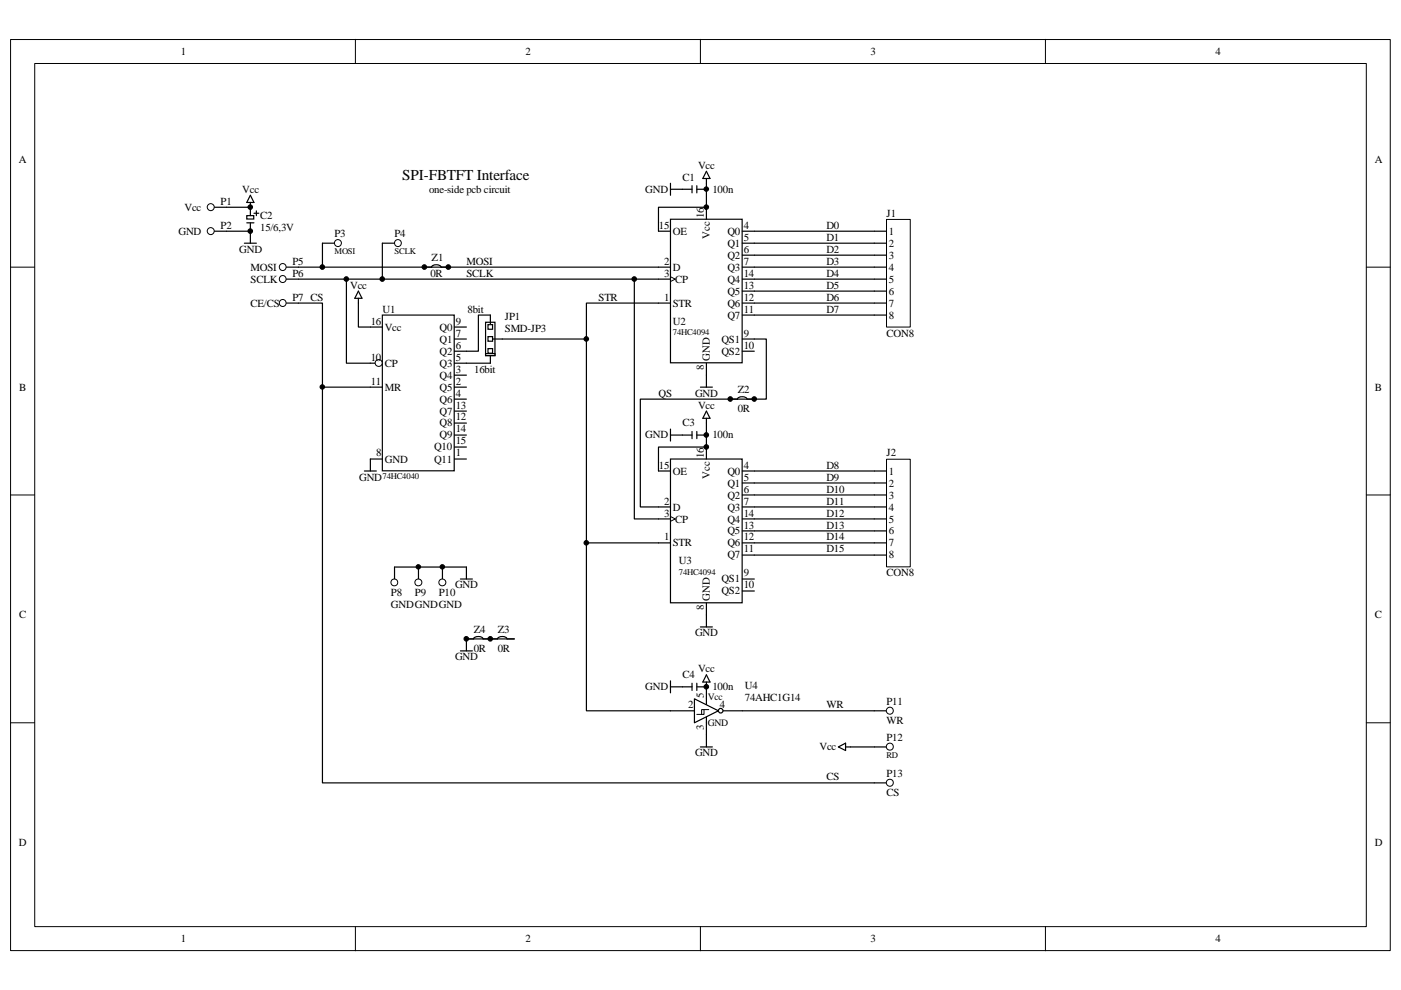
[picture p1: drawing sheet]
<svg xmlns="http://www.w3.org/2000/svg" width="297mm" height="210mm" viewBox="0 0 297 210" stroke-linecap="round" stroke-linejoin="round" font-family="sans-serif">
<path d="M2.2 8.4h292.6v193.1h-292.6z" fill="none" stroke="#000" stroke-width=".21"/>
<path d="M7.4 13.5h282.3v183h-282.3z" fill="#fff"/>
<g fill="none" stroke="#000" stroke-width=".21">
<path d="M7.4 13.5h282.3v183h-282.3zM75.3 8.3v5.1M148.5 8.3v5.1M221.7 8.3v5.1M2.2 56.6h5.1M289.7 56.6h5.1M2.2 104.9h5.1M289.7 104.9h5.1M2.2 153.2h5.1M289.7 153.2h5.1M75.3 196.5v5.1M148.5 196.5v5.1"/>
<path d="M221.7 196.5v5.1"/>
</g>
<path d="M142.2 46.5h15.1v30.4h-15.1z" fill-rule="evenodd" fill="#fff"/>
<g fill="none" stroke="#000" stroke-width=".25">
<path d="M139.6 56.6h2.6M139.6 59.2h2.6M139.6 49h2.6M142.2 46.5h15.1v30.4h-15.1zM149.8 43.9v2.6M157.4 56.6h2.5M157.4 59.2h2.5M157.4 49h2.5M157.4 51.6h2.5M157.4 54.1h2.5M139.6 64.3h2.6M149.8 77v2.5"/>
<path d="M157.4 64.3h2.5M157.4 61.7h2.5M157.4 66.8h2.5M157.4 71.9h2.5M157.4 74.5h2.5"/>
</g>
<path d="M142.2 58.7l1 .5-1 .5" fill="none" stroke="#000" stroke-width=".21"/>
<path d="M142.2 97.3h15.1v30.5h-15.1z" fill-rule="evenodd" fill="#fff"/>
<g fill="none" stroke="#000" stroke-width=".25">
<path d="M139.6 99.9h2.6M142.2 97.3h15.1v30.5h-15.1zM149.8 94.8v2.5M157.4 99.9h2.5M139.6 115.1h2.6M139.6 107.5h2.6M139.6 110h2.6M157.4 115.1h2.5M157.4 107.5h2.5M157.4 110h2.5M157.4 102.4h2.5M157.4 104.9h2.5"/>
<path d="M157.4 112.6h2.5M157.4 117.7h2.5M149.8 127.8v2.6M157.4 122.8h2.5M157.4 125.3h2.5"/>
</g>
<path d="M142.2 109.5l1 .5-1 .5" fill="none" stroke="#000" stroke-width=".21"/>
<path d="M81.1 66.8h15.2v33h-15.2z" fill-rule="evenodd" fill="#fff"/>
<path d="M78.5 77h2.6M81.1 66.8h15.2v33h-15.2zM96.3 79.5h2.6M96.3 77h2.6M96.3 74.5h2.6M96.3 71.9h2.6M96.3 69.3h2.6M78.5 97.3h2.6M96.3 97.3h2.6M96.3 82.1h2.6M96.3 84.6h2.6" fill="none" stroke="#000" stroke-width=".25"/>
<circle cx="80.3" cy="77" r=".73" fill="#fff"/>
<circle cx="80.3" cy="77" r=".73" fill="none" stroke="#000" stroke-width=".21"/>
<path d="M78.5 69.3h2.6M78.5 82.1h2.6M96.3 89.7h2.6M96.3 87.2h2.6M96.3 92.2h2.6M96.3 94.8h2.6M142.2 150.7h5M152.3 150.7h5.1" fill="none" stroke="#000" stroke-width=".25"/>
<circle cx="152.8" cy="150.7" r=".49" fill="#fff"/>
<g fill="none" stroke="#000" stroke-width=".25">
<path d="M149.8 145.6v10.2"/>
<circle cx="152.8" cy="150.7" r=".49"/>
</g>
<path d="M147.2 148.2l5.1 2.5-5.1 2.5z" fill="#fff"/>
<path d="M147.2 148.2l5.1 2.5-5.1 2.5z" fill="none" stroke="#000" stroke-width=".25"/>
<path d="M149.3 150.5v1h-1.6M150.3 150.5h-1.5v1" fill="none" stroke="#000" stroke-width=".21"/>
<path d="M103 68.3h1.9v7.1h-1.9z" fill-rule="evenodd" fill="#fff"/>
<path d="M103 68.3h1.9v7.1h-1.9zM104 66.8v2.5M104 74.5v2.5M104 71.9h2.5" fill="none" stroke="#000" stroke-width=".25"/>
<path d="M103.5 73.9h.9v1h-.9z" fill-rule="evenodd" fill="#fff"/>
<path d="M103.5 73.9h.9v1h-.9z" fill="none" stroke="#000" stroke-width=".25"/>
<path d="M103.5 71.4h.9v.9h-.9z" fill-rule="evenodd" fill="#fff"/>
<path d="M103.5 71.4h.9v.9h-.9z" fill="none" stroke="#000" stroke-width=".25"/>
<path d="M103.5 68.8h.9v1h-.9z" fill-rule="evenodd" fill="#fff"/>
<path d="M103.5 68.8h.9v1h-.9z" fill="none" stroke="#000" stroke-width=".25"/>
<path d="M103 75h1.9v.4h-1.9z" fill-rule="evenodd" fill="#fff"/>
<g fill="none" stroke="#000" stroke-width=".25">
<path d="M142.2 38.9v2.5M146.7 39.4v1.5M147.7 39.4v1.5M149.8 37.8v6.1h-10.2v5.1M149.8 36.3l.7 1.5h-1.5zM51.8 51.6h2.6M53.1 42.9v1M53.1 49v2.6M53.1 41.4l.7 1.5h-1.5zM63.3 59.2h10.1M134.5 59.2v50.8h5.1M139.6 59.2h-66.2v17.8h5.1"/>
<path d="M142.2 40.1h4.5M147.7 40.1h2.1M63.3 64.3h5.1v101.7h117M76 63.2v6.1h2.5M76 61.7l.7 1.5h-1.5zM98.9 77h5.1M103 75h1.9v.4h-1.9zM104 66.8h-2.6v7.7h-2.5M106.5 71.9h17.8v78.8h17.9M139.6 64.3h-15.3v7.6M149.8 79.5v2.6M68.4 82.1h10.1"/>
<path d="M77.3 99.9h2.5M78.5 97.3v2.6M142.2 91v2.5M142.2 92.2h4.5M146.7 91.5v1.5M147.7 92.2h2.1M147.7 91.5v1.5M148.5 82.1h2.5M149.8 88.7v6.1h-10.2v5.1M149.8 87.2l.7 1.5h-1.5zM124.3 115.1h15.3M148.5 132.9h2.5"/>
<path d="M149.8 130.4v2.5M148.5 158.4h2.5M149.8 144.6v1M149.8 155.8v2.6M149.8 143.1l.7 1.5h-1.5zM157.4 150.7h28"/>
</g>
<path d="M52.3 45.7h1.5v.7h-1.5z" fill-rule="evenodd" fill="#fff"/>
<path d="M52.3 45.7h1.5v.7h-1.5zM52.3 47.2h1.5M53.1 43.9v1.8M53.1 47.2v1.8M53.8 45.2h1.1M54.4 44.7v1M60.7 56.6h2.6" fill="none" stroke="#000" stroke-width=".25"/>
<circle cx="59.9" cy="56.6" r=".73" fill="#fff"/>
<circle cx="59.9" cy="56.6" r=".73" fill="none" stroke="#000" stroke-width=".21"/>
<path d="M60.7 59.2h2.6" fill="none" stroke="#000" stroke-width=".25"/>
<circle cx="59.9" cy="59.2" r=".73" fill="#fff"/>
<circle cx="59.9" cy="59.2" r=".73" fill="none" stroke="#000" stroke-width=".21"/>
<path d="M60.7 64.3h2.6" fill="none" stroke="#000" stroke-width=".25"/>
<circle cx="59.9" cy="64.2" r=".73" fill="#fff"/>
<circle cx="59.9" cy="64.2" r=".73" fill="none" stroke="#000" stroke-width=".21"/>
<path d="M45.5 43.9h2.5" fill="none" stroke="#000" stroke-width=".25"/>
<circle cx="44.7" cy="43.9" r=".74" fill="#fff"/>
<circle cx="44.7" cy="43.9" r=".74" fill="none" stroke="#000" stroke-width=".21"/>
<path d="M45.5 49h2.5" fill="none" stroke="#000" stroke-width=".25"/>
<circle cx="44.7" cy="49" r=".74" fill="#fff"/>
<circle cx="44.7" cy="49" r=".74" fill="none" stroke="#000" stroke-width=".21"/>
<g fill="none" stroke="#000" stroke-width=".25">
<path d="M48 49h5.1M48 43.9h5.1M159.9 49h25.5M159.9 51.6h25.5M159.9 54.1h25.5M159.9 56.6h25.5M159.9 59.2h25.5M159.9 61.7h25.5M159.9 64.3h25.5M159.9 66.8h25.5M159.9 99.9h25.5M159.9 102.4h25.5"/>
<path d="M159.9 104.9h25.5M159.9 107.5h25.5M159.9 110h25.5M159.9 112.6h25.5M159.9 115.1h25.5M159.9 117.7h25.5M185.4 150.7h2.5"/>
</g>
<circle cx="188.7" cy="150.7" r=".74" fill="#fff"/>
<circle cx="188.7" cy="150.7" r=".74" fill="none" stroke="#000" stroke-width=".21"/>
<path d="M185.4 166h2.5" fill="none" stroke="#000" stroke-width=".25"/>
<circle cx="188.7" cy="166" r=".74" fill="#fff"/>
<circle cx="188.7" cy="166" r=".74" fill="none" stroke="#000" stroke-width=".21"/>
<path d="M185.4 158.4h2.5" fill="none" stroke="#000" stroke-width=".25"/>
<circle cx="188.7" cy="158.3" r=".74" fill="#fff"/>
<circle cx="188.7" cy="158.3" r=".74" fill="none" stroke="#000" stroke-width=".21"/>
<path d="M81.1 51.6h2.5" fill="none" stroke="#000" stroke-width=".25"/>
<circle cx="84.4" cy="51.5" r=".73" fill="#fff"/>
<circle cx="84.4" cy="51.5" r=".73" fill="none" stroke="#000" stroke-width=".21"/>
<path d="M68.4 51.6h2.5" fill="none" stroke="#000" stroke-width=".25"/>
<circle cx="71.6" cy="51.5" r=".74" fill="#fff"/>
<circle cx="71.6" cy="51.5" r=".74" fill="none" stroke="#000" stroke-width=".21"/>
<path d="M68.4 51.6v5M81.1 51.6v7.6M177.8 158.4l1.5-.8v1.5zM179.3 158.4h6.1" fill="none" stroke="#000" stroke-width=".25"/>
<path d="M188 46.6h5v22.7h-5z" fill="#fff"/>
<path d="M188 46.5h5v22.8h-5z" fill="none" stroke="#000" stroke-width=".21"/>
<path d="M185.4 49h2.5M185.4 51.6h2.5M185.4 54.1h2.5M185.4 56.6h2.5M185.4 59.2h2.5M185.4 61.7h2.5M185.4 64.3h2.5M185.4 66.8h2.5" fill="none" stroke="#000" stroke-width=".25"/>
<path d="M188 97.4h5v22.8h-5z" fill="#fff"/>
<path d="M188 97.4h5v22.8h-5z" fill="none" stroke="#000" stroke-width=".21"/>
<path d="M185.4 99.9h2.5M185.4 102.4h2.5M185.4 104.9h2.5M185.4 107.5h2.5M185.4 110h2.5M185.4 112.6h2.5M185.4 115.1h2.5M185.4 117.7h2.5M83.6 120.2v2.6" fill="none" stroke="#000" stroke-width=".25"/>
<circle cx="83.6" cy="123.5" r=".73" fill="#fff"/>
<circle cx="83.6" cy="123.5" r=".73" fill="none" stroke="#000" stroke-width=".21"/>
<path d="M88.7 120.2v2.6" fill="none" stroke="#000" stroke-width=".25"/>
<circle cx="88.7" cy="123.5" r=".74" fill="#fff"/>
<circle cx="88.7" cy="123.5" r=".74" fill="none" stroke="#000" stroke-width=".21"/>
<path d="M93.8 120.2v2.6" fill="none" stroke="#000" stroke-width=".25"/>
<circle cx="93.8" cy="123.5" r=".74" fill="#fff"/>
<g fill="none" stroke="#000" stroke-width=".21">
<circle cx="53.1" cy="49" r=".49"/>
<circle cx="53.1" cy="43.9" r=".48"/>
<circle cx="68.3" cy="56.6" r=".49"/>
<circle cx="73.4" cy="59.2" r=".49"/>
<circle cx="81" cy="59.2" r=".49"/>
<circle cx="90" cy="56.6" r=".49"/>
<circle cx="95.1" cy="56.6" r=".49"/>
<circle cx="134.5" cy="59.2" r=".49"/>
<circle cx="149.7" cy="43.9" r=".49"/>
<circle cx="149.8" cy="40.1" r=".48"/>
<circle cx="124.3" cy="71.9" r=".49"/>
<circle cx="68.4" cy="82" r=".48"/>
<circle cx="149.7" cy="94.8" r=".49"/>
<circle cx="149.7" cy="92.2" r=".49"/>
<circle cx="154.8" cy="84.6" r=".48"/>
<circle cx="159.9" cy="84.6" r=".48"/>
<circle cx="124.3" cy="115.1" r=".49"/>
<circle cx="88.7" cy="120.2" r=".48"/>
<circle cx="93.8" cy="123.5" r=".74"/>
<circle cx="93.8" cy="120.2" r=".48"/>
<circle cx="98.9" cy="135.4" r=".49"/>
<circle cx="103.9" cy="135.4" r=".49"/>
<circle cx="149.7" cy="145.6" r=".49"/>
</g>
<g fill="none" stroke="#000" stroke-width=".25">
<path d="M63.3 56.6h76.3M91.5 56.6a1.19 1.19 0 0 1 2 0M159.9 71.9h2.6v12.7h-26.7v22.9h3.8M154.9 84.6h1.5a1.23 1.23 0 0 1 2 0M158.4 84.6h1.5M83.6 120.2h15.3v2.6M97.6 122.8h2.6M97.6 138h2.6M100.4 135.5a1.23 1.23 0 0 1 2 0M105.5 135.5a1.23 1.23 0 0 1 2 0M109 135.5h-10.1v2.5M142.2 144.4v2.5"/>
<path d="M142.2 145.6h4.5M146.7 144.9v1.5M147.7 145.6h2.1M147.7 144.9v1.5"/>
</g>
<g fill="#000">
<circle cx="53.1" cy="49" r=".49"/>
<circle cx="53.1" cy="43.9" r=".48"/>
<circle cx="68.3" cy="56.6" r=".49"/>
<circle cx="73.4" cy="59.2" r=".49"/>
<circle cx="81" cy="59.2" r=".49"/>
<circle cx="90" cy="56.6" r=".49"/>
<circle cx="95.1" cy="56.6" r=".49"/>
<circle cx="134.5" cy="59.2" r=".49"/>
<circle cx="149.7" cy="43.9" r=".49"/>
<circle cx="149.8" cy="40.1" r=".48"/>
<circle cx="124.3" cy="71.9" r=".49"/>
<circle cx="68.4" cy="82" r=".48"/>
<circle cx="149.7" cy="94.8" r=".49"/>
<circle cx="149.7" cy="92.2" r=".49"/>
<circle cx="154.8" cy="84.6" r=".48"/>
<circle cx="159.9" cy="84.6" r=".48"/>
<circle cx="124.3" cy="115.1" r=".49"/>
<circle cx="88.7" cy="120.2" r=".48"/>
<circle cx="93.8" cy="120.2" r=".48"/>
<circle cx="98.9" cy="135.4" r=".49"/>
<circle cx="103.9" cy="135.4" r=".49"/>
<circle cx="149.7" cy="145.6" r=".49"/>
</g>
<text font-size="3.2" x="85.3" y="38.1">SPI-FBTFT Interface</text>
<g font-size="2.3">
<text x="38.3" y="11.6">1</text>
<text x="111.4" y="11.6">2</text>
<text x="184.6" y="11.6">3</text>
<text x="257.7" y="11.6">4</text>
<text x="4" y="34.5">A</text>
<text x="148" y="35.8">Vcc</text>
<text x="291.5" y="34.5">A</text>
<text x="51.3" y="40.9">Vcc</text>
<text x="91" y="40.9">one-side pcb circuit</text>
<text x="136.8" y="40.9">GND</text>
<text x="144.7" y="38.3">C1</text>
<text x="151.1" y="40.9">100n</text>
<text x="39.1" y="44.7">Vcc</text>
<text x="46.8" y="43.4">P1</text>
<text x="55.2" y="46.4">C2</text>
<text x="149.2" y="46.2" transform="rotate(-90 149.2 46.2)">16</text>
<text x="188" y="45.9">J1</text>
<text x="37.8" y="49.7">GND</text>
<text x="46.8" y="48.5">P2</text>
<text x="50.7" y="53.6">GND</text>
<text x="55.2" y="49">15/6,3V</text>
<text x="70.9" y="50.2">P3</text>
<text x="83.6" y="50.2">P4</text>
<text x="139.7" y="48.5">15</text>
<text x="142.7" y="49.7">OE</text>
<text x="150.5" y="50.7" transform="rotate(-90 150.5 50.7)">Vcc</text>
<text x="154.2" y="49.7">Q0</text>
<text x="154.2" y="52.3">Q1</text>
<text x="157.7" y="48.5">4</text>
<text x="157.7" y="51">5</text>
<text x="157.7" y="53.6">6</text>
<text x="175.2" y="48.5">D0</text>
<text x="175.2" y="51">D1</text>
<text x="175.2" y="53.6">D2</text>
<text x="188.5" y="49.7">1</text>
<text x="188.5" y="52.3">2</text>
<text x="53.1" y="57.4">MOSI</text>
<text x="53.1" y="59.9">SCLK</text>
<text x="62" y="56.1">P5</text>
<text x="62" y="58.7">P6</text>
<text x="91.3" y="58.7">0R</text>
<text x="91.5" y="55.4">Z1</text>
<text x="98.9" y="56.1">MOSI</text>
<text x="98.9" y="58.7">SCLK</text>
<text x="140.8" y="56.1">2</text>
<text x="140.8" y="58.7">3</text>
<text x="142.7" y="57.4">D</text>
<text x="143.2" y="59.9">CP</text>
<text x="154.2" y="54.8">Q2</text>
<text x="154.2" y="57.4">Q3</text>
<text x="154.2" y="59.9">Q4</text>
<text x="157.7" y="56.1">7</text>
<text x="157.7" y="58.7">14</text>
<text x="175.2" y="56.1">D3</text>
<text x="175.2" y="58.7">D4</text>
<text x="188.5" y="54.8">3</text>
<text x="188.5" y="57.4">4</text>
<text x="188.5" y="59.9">5</text>
<text x="53.1" y="65">CE/CS</text>
<text x="62" y="63.8">P7 CS</text>
<text x="74.2" y="61.2">Vcc</text>
<text x="126.9" y="63.8">STR</text>
<text x="140.8" y="63.8">1</text>
<text x="142.7" y="65">STR</text>
<text x="154.2" y="62.5">Q5</text>
<text x="154.2" y="65">Q6</text>
<text x="157.7" y="61.2">13</text>
<text x="157.7" y="63.8">12</text>
<text x="175.2" y="61.2">D5</text>
<text x="175.2" y="63.8">D6</text>
<text x="188.5" y="62.5">6</text>
<text x="188.5" y="65">7</text>
<text x="78.7" y="68.8">16</text>
<text x="81.1" y="66.3">U1</text>
<text x="81.6" y="70.1">Vcc</text>
<text x="93.2" y="70.1">Q0</text>
<text x="96.6" y="71.4">7</text>
<text x="96.6" y="68.8">9</text>
<text x="99.1" y="66.3">8bit</text>
<text x="107.1" y="67.8">JP1</text>
<text x="107.1" y="70.4">SMD-JP3</text>
<text x="142.7" y="68.8">U2</text>
<text x="154.2" y="67.6">Q7</text>
<text x="157.7" y="66.3">11</text>
<text x="157.7" y="71.4">9</text>
<text x="175.2" y="66.3">D7</text>
<text x="188" y="71.4">CON8</text>
<text x="188.5" y="67.6">8</text>
<text x="78.7" y="76.5">10</text>
<text x="81.6" y="77.7">CP</text>
<text x="93.2" y="77.7">Q3</text>
<text x="93.2" y="75.2">Q2</text>
<text x="93.2" y="72.6">Q1</text>
<text x="96.6" y="76.5">5</text>
<text x="96.6" y="73.9">6</text>
<text x="150.5" y="76.5" transform="rotate(-90 150.5 76.5)">GND</text>
<text x="153" y="72.6">QS1</text>
<text x="153" y="75.2">QS2</text>
<text x="157.7" y="73.9">10</text>
<text x="4.1" y="82.8">B</text>
<text x="78.7" y="81.5">11</text>
<text x="81.6" y="82.8">MR</text>
<text x="93.2" y="82.8">Q5</text>
<text x="93.2" y="80.3">Q4</text>
<text x="96.6" y="81.5">2</text>
<text x="96.6" y="79">3</text>
<text x="100.5" y="79">16bit</text>
<text x="149.2" y="78.4" transform="rotate(-90 149.2 78.4)">8</text>
<text x="156.4" y="83.3">Z2</text>
<text x="291.5" y="82.8">B</text>
<text x="93.2" y="85.3">Q6</text>
<text x="93.2" y="87.9">Q7</text>
<text x="96.6" y="84.1">4</text>
<text x="96.6" y="89.2">12</text>
<text x="96.6" y="86.6">13</text>
<text x="139.6" y="84.1">QS</text>
<text x="147.4" y="84.1">GND</text>
<text x="148" y="86.6">Vcc</text>
<text x="156.4" y="87.4">0R</text>
<text x="92" y="95.5">Q10</text>
<text x="93.2" y="90.4">Q8</text>
<text x="93.2" y="93">Q9</text>
<text x="96.6" y="91.7">14</text>
<text x="96.6" y="94.2">15</text>
<text x="136.8" y="93">GND</text>
<text x="144.7" y="90.4">C3</text>
<text x="151.1" y="93">100n</text>
<text x="76.2" y="101.9">GND</text>
<text x="79.8" y="96.8">8</text>
<text x="81.6" y="98.1">GND</text>
<text x="92" y="98.1">Q11</text>
<text x="96.6" y="96.8">1</text>
<text x="139.7" y="99.4">15</text>
<text x="142.7" y="100.6">OE</text>
<text x="149.2" y="97.1" transform="rotate(-90 149.2 97.1)">16</text>
<text x="150.5" y="101.6" transform="rotate(-90 150.5 101.6)">Vcc</text>
<text x="154.2" y="100.6">Q0</text>
<text x="157.7" y="99.4">4</text>
<text x="157.7" y="101.9">5</text>
<text x="175.2" y="99.4">D8</text>
<text x="175.2" y="101.9">D9</text>
<text x="188" y="96.8">J2</text>
<text x="188.5" y="100.6">1</text>
<text x="140.8" y="107">2</text>
<text x="154.2" y="103.2">Q1</text>
<text x="154.2" y="105.7">Q2</text>
<text x="157.7" y="104.4">6</text>
<text x="157.7" y="107">7</text>
<text x="175.2" y="104.4">D10</text>
<text x="175.2" y="107">D11</text>
<text x="188.5" y="103.2">2</text>
<text x="188.5" y="105.7">3</text>
<text x="140.8" y="109.5">3</text>
<text x="142.7" y="108.2">D</text>
<text x="143.2" y="110.8">CP</text>
<text x="154.2" y="108.2">Q3</text>
<text x="154.2" y="110.8">Q4</text>
<text x="154.2" y="113.3">Q5</text>
<text x="157.7" y="109.5">14</text>
<text x="157.7" y="112.1">13</text>
<text x="175.2" y="109.5">D12</text>
<text x="175.2" y="112.1">D13</text>
<text x="188.5" y="108.2">4</text>
<text x="188.5" y="110.8">5</text>
<text x="188.5" y="113.3">6</text>
<text x="140.8" y="114.6">1</text>
<text x="142.7" y="115.9">STR</text>
<text x="143.9" y="119.7">U3</text>
<text x="154.2" y="115.9">Q6</text>
<text x="154.2" y="118.4">Q7</text>
<text x="157.7" y="114.6">12</text>
<text x="157.7" y="117.1">11</text>
<text x="175.2" y="114.6">D14</text>
<text x="175.2" y="117.1">D15</text>
<text x="188.5" y="115.9">7</text>
<text x="188.5" y="118.4">8</text>
<text x="96.5" y="124.8">GND</text>
<text x="153" y="123.5">QS1</text>
<text x="157.7" y="122.2">9</text>
<text x="157.7" y="124.8">10</text>
<text x="188" y="122.2">CON8</text>
<text x="4.1" y="131.1">C</text>
<text x="82.9" y="126.3">P8</text>
<text x="82.9" y="128.8">GNDGNDGND</text>
<text x="88" y="126.3">P9</text>
<text x="93" y="126.3">P10</text>
<text x="149.2" y="129.2" transform="rotate(-90 149.2 129.2)">8</text>
<text x="150.5" y="127.3" transform="rotate(-90 150.5 127.3)">GND</text>
<text x="153" y="126">QS2</text>
<text x="291.5" y="131.1">C</text>
<text x="100.5" y="134.2">Z4</text>
<text x="105.5" y="134.2">Z3</text>
<text x="147.4" y="134.9">GND</text>
<text x="96.5" y="140">GND</text>
<text x="100.5" y="138.2">0R</text>
<text x="105.5" y="138.2">0R</text>
<text x="144.7" y="143.8">C4</text>
<text x="148" y="142.6">Vcc</text>
<text x="136.8" y="146.4">GND</text>
<text x="149.2" y="148" transform="rotate(-90 149.2 148)">5</text>
<text x="151.1" y="146.4">100n</text>
<text x="157.9" y="146.1">U4</text>
<text x="157.9" y="148.7">74AHC1G14</text>
<text x="188" y="149.4">P11</text>
<text x="145.9" y="150.2">2</text>
<text x="149.2" y="154.7" transform="rotate(-90 149.2 154.7)">3</text>
<text x="152.6" y="150.2">4</text>
<text x="175.2" y="150.2">WR</text>
<text x="188" y="153.5">WR</text>
<text x="147.4" y="160.4">GND</text>
<text x="173.8" y="159.1">Vcc</text>
<text x="188" y="157.1">P12</text>
<text x="175.2" y="165.4">CS</text>
<text x="188" y="164.7">P13</text>
<text x="188" y="168.7">CS</text>
<text x="4" y="179.4">D</text>
<text x="291.5" y="179.4">D</text>
<text x="38.3" y="199.8">1</text>
<text x="111.4" y="199.8">2</text>
<text x="184.6" y="199.8">3</text>
<text x="257.7" y="199.8">4</text>
</g>
<g font-size="2.1">
<text x="150.1" y="148.5">Vcc</text>
<text x="150.1" y="153.8">GND</text>
</g>
<g font-size="1.8">
<text x="70.9" y="53.9">MOSI</text>
<text x="83.6" y="53.9">SCLK</text>
<text x="142.7" y="71">74HC4094</text>
<text x="81.1" y="101.5">74HC4040</text>
<text x="143.9" y="121.8">74HC4094</text>
<text x="188" y="160.7">RD</text>
</g>
</svg>
